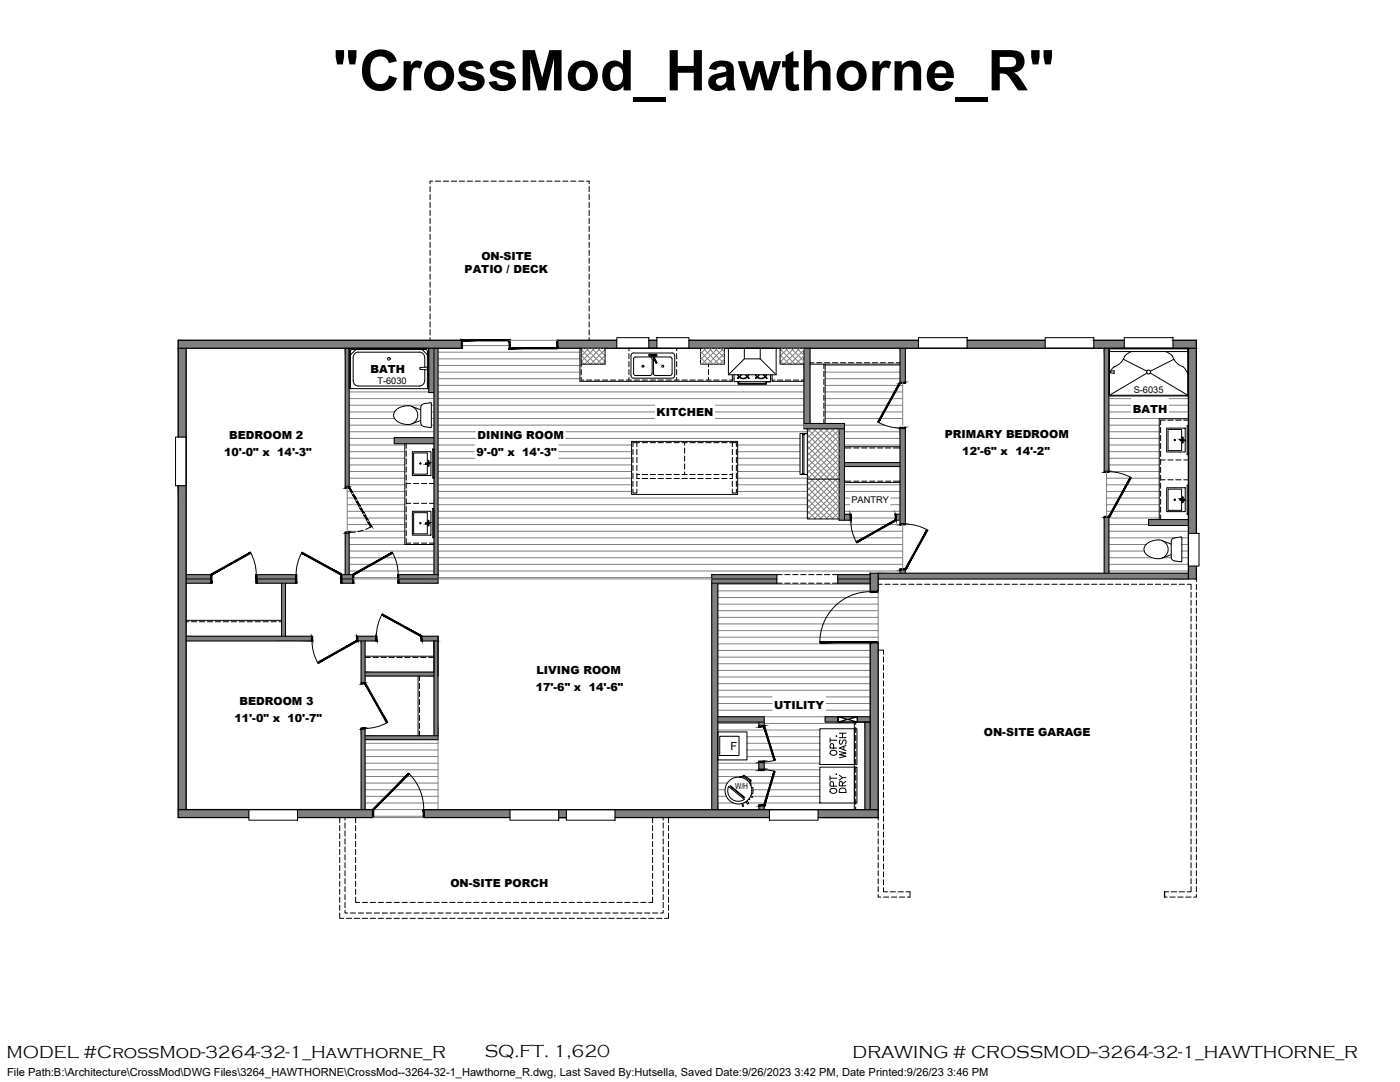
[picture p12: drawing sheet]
<svg xmlns="http://www.w3.org/2000/svg" width="279mm" height="216mm" viewBox="0 0 279 216" stroke-linecap="round" stroke-linejoin="round" font-family="sans-serif">
<!-- layer: SALESLIT -->
<g fill="#808080" stroke="#808080" stroke-width=".2">
<path d="M175.3 114.4l61.9 1.1v-1.1zM175.3 114.4l61.9 1.1h-61.9z"/>
<path d="M179.6 113.6l1.1 .8v-.8zM179.6 113.6l1.1 .8h-1.1z"/>
<path d="M220.4 103.1l.9 11.3v-11.3zM220.4 103.1l.9 11.3h-.9z"/>
<path d="M173.7 114.4l1.6 3.7v-3.7zM173.7 114.4l1.6 3.7h-1.6z"/>
<path d="M229.2 103.7l8 1.2v-1.2zM229.2 103.7l8 1.2h-8z"/>
<path d="M178.8 102.6l.8 1.2v-1.2zM178.8 102.6l.8 1.2h-.8z"/>
<path d="M167.5 85.6l1 18.2v-18.2zM167.5 85.6l1 18.2h-1z"/>
<path d="M168.5 102.6l1.3 1.2v-1.2zM168.5 102.6l1.3 1.2h-1.3z"/>
<path d="M35.6 161.5l14.1 1.6v-1.6zM35.6 161.5l14.1 1.6h-14.1z"/>
<path d="M35.6 96.9l1.5 64.6v-64.6zM35.6 96.9l1.5 64.6h-1.5z"/>
<path d="M35.6 69.5l1.5 17.7v-17.7zM35.6 69.5l1.5 17.7h-1.5z"/>
<path d="M35.6 67.9l56.6 1.6v-1.6zM35.6 67.9l56.6 1.6h-56.6z"/>
<path d="M37.1 127l25.2 .9v-.9zM37.1 127l25.2 .9h-25.2z"/>
<path d="M37.1 114.7l5.1 .8v-.8zM37.1 114.7l5.1 .8h-5.1zM37.1 115.5l5.1 .9v-.9zM37.1 115.5l5.1 .9h-5.1z"/>
<path d="M111.2 67.9l11.9 1.6v-1.6zM111.2 67.9l11.9 1.6h-11.9z"/>
<path d="M129.5 67.9l1.6 1.6v-1.6zM129.5 67.9l1.6 1.6h-1.6z"/>
<path d="M137.5 67.9l45.8 1.6v-1.6zM137.5 67.9l45.8 1.6h-45.8z"/>
<path d="M193 67.9l15.6 1.6v-1.6zM193 67.9l15.6 1.6h-15.6z"/>
<path d="M218.3 67.9l6.1 1.6v-1.6zM218.3 67.9l6.1 1.6h-6.1z"/>
<path d="M234.1 67.9l4.7 1.6v-1.6zM234.1 67.9l4.7 1.6h-4.7z"/>
<path d="M86.6 69.5l.8 45.2v-45.2zM86.6 69.5l.8 45.2h-.8z"/>
<path d="M85.6 69.5l1 8.1v-8.1zM85.6 69.5l1 8.1h-1z"/>
<path d="M85.6 77.6l1 .7v-.7zM85.6 77.6l1 .7h-1z"/>
<path d="M68.9 69.5l.8 27.8v-27.8zM68.9 69.5l.8 27.8h-.8z"/>
<path d="M160.4 69.5l1.2 3.2v-3.2zM160.4 69.5l1.2 3.2h-1.2z"/>
<path d="M160.4 72.7l1.2 11.8v-11.8zM160.4 72.7l1.2 11.8h-1.2z"/>
<path d="M179.6 69.5l1.1 6.9v-6.9zM179.6 69.5l1.1 6.9h-1.1z"/>
<path d="M237.2 69.5l1.6 9.5v-9.5zM237.2 69.5l1.6 9.5h-1.6z"/>
<path d="M237.2 79l1.6 27.4v-27.4zM237.2 79l1.6 27.4h-1.6z"/>
<path d="M220.4 69.5l.9 24.6v-24.6zM220.4 69.5l.9 24.6h-.9z"/>
<path d="M237.2 113l1.6 2.5v-2.5zM237.2 113l1.6 2.5h-1.6z"/>
<path d="M179.6 85.4l1.1 19.2v-19.2zM179.6 85.4l1.1 19.2h-1.1z"/>
<path d="M168.5 92.3l11.1 .8v-.8zM168.5 92.3l11.1 .8h-11.1z"/>
<path d="M59.4 161.5l15 1.6v-1.6zM59.4 161.5l15 1.6h-15z"/>
<path d="M173.7 128.1l1.6 33.4v-33.4zM173.7 128.1l1.6 33.4h-1.6z"/>
<path d="M72.1 145.4l.8 16.1v-16.1zM72.1 145.4l.8 16.1h-.8z"/>
<path d="M163.3 161.6l12 1.5v-1.5zM163.3 161.6l12 1.5h-12z"/>
<path d="M167.2 114.7l6.5 .8v-.8zM167.2 114.7l6.5 .8h-6.5zM167.2 115.5l6.5 .9v-.9zM167.2 115.5l6.5 .9h-6.5z"/>
<path d="M171.1 143l2.6 1.1v-1.1zM171.1 143l2.6 1.1h-2.6z"/>
<path d="M172.6 144.1l1.1 17.5v-17.5zM172.6 144.1l1.1 17.5h-1.1z"/>
<path d="M111.5 161.6l1.5 1.5v-1.5zM111.5 161.6l1.5 1.5h-1.5z"/>
<path d="M122.7 161.6l30.9 1.5v-1.5zM122.7 161.6l30.9 1.5h-30.9z"/>
<path d="M84.6 161.6l17.2 1.5v-1.5zM84.6 161.6l17.2 1.5h-17.2z"/>
<path d="M78.7 87.3l7.9 1.2v-1.2zM78.7 87.3l7.9 1.2h-7.9z"/>
<path d="M79.5 114.7l7.9 .8v-.8zM79.5 114.7l7.9 .8h-7.9z"/>
<path d="M79.5 115.5l7.9 .9v-.9zM79.5 115.5l7.9 .9h-7.9z"/>
<path d="M51.2 114.7l7.9 .8v-.8zM51.2 114.7l7.9 .8h-7.9zM51.2 115.5l7.9 .9v-.9zM51.2 115.5l7.9 .9h-7.9z"/>
<path d="M68.1 114.7l2.4 .8v-.8zM68.1 114.7l2.4 .8h-2.4zM68.1 115.5l2.4 .9v-.9zM68.1 115.5l2.4 .9h-2.4z"/>
<path d="M56.2 116.4l.8 10.6v-10.6zM56.2 116.4l.8 10.6h-.8z"/>
<path d="M68.9 106.3l.8 8.4v-8.4zM68.9 106.3l.8 8.4h-.8z"/>
<path d="M143.3 143l9.2 1.1v-1.1zM143.3 143l9.2 1.1h-9.2z"/>
<path d="M142 116.4l1.3 45.2v-45.2zM142 116.4l1.3 45.2h-1.3z"/>
<path d="M142 114.7l13 .8v-.8zM142 114.7l13 .8h-13zM142 115.5l13 .9v-.9zM142 115.5l13 .9h-13z"/>
<path d="M160.4 84.5l8.1 1.1v-1.1zM160.4 84.5l8.1 1.1h-8.1z"/>
<path d="M84.1 127l3.3 .9v-.9zM84.1 127l3.3 .9h-3.3z"/>
<path d="M71.3 127l3.8 .9v-.9zM71.3 127l3.8 .9h-3.8z"/>
<path d="M86.6 127.9l.8 18.9v-18.9zM86.6 127.9l.8 18.9h-.8z"/>
<path d="M72.1 127.9l.8 8.5v-8.5zM72.1 127.9l.8 8.5h-.8z"/>
<path d="M72.9 134.1l13.7 .8v-.8zM72.9 134.1l13.7 .8h-13.7z"/>
<path d="M151.4 160.7l1.1 .9v-.9zM151.4 160.7l1.1 .9h-1.1z"/>
<path d="M151.4 144.1l1.1 .8v-.8zM151.4 144.1l1.1 .8h-1.1z"/>
<path d="M151.4 152l1.1 1.6v-1.6zM151.4 152l1.1 1.6h-1.1z"/>
<path d="M164.7 143l2.6 1.1v-1.1zM164.7 143l2.6 1.1h-2.6z"/>
<path d="M72.9 146.8l14.5 .8v-.8zM72.9 146.8l14.5 .8h-14.5z"/>
</g>
<g fill="none" stroke="#808080" stroke-width=".2">
<path d="M69.7 79.5h16.9M69.7 78.2h15.9M87.4 79.5h73M87.4 70.3h28.3M87.4 71.6h28.3M87.4 72.9h28.3M87.4 74.3h28.3M87.4 75.6h28.3M87.4 76.9h73M87.4 78.2h73M92.2 69h9.5M101.7 67.9h9.5"/>
<path d="M116 72.1l.6 .6M116 70.9l1.8 1.8M116 69.7l2.9 3M116.4 69.5l-.4 .4M116.9 69.5l3.2 3.2M117.5 69.5l-1.5 1.5M118.1 69.5l2.7 2.6M118.7 69.5l-2.7 2.7M119.3 69.5l1.5 1.4-1.8 1.8M119.9 69.5l-3.2 3.2M120.4 69.5l.4 .3M120.8 69.8l-2.9 2.9"/>
<path d="M120.8 72.1l-.6 .6M139.8 71.3l1.4 1.4M139.8 72.5l.2 .2M139.8 70.1l2.5 2.6M140.3 69.5l3.2 3.2M140.9 69.5l-1.1 1.1M141.5 69.5l3.1 3.1M142.1 69.5l-2.3 2.3M142.7 69.5l1.9 1.9M143.3 69.5l-3.2 3.2M143.8 69.5l.8 .7M144.4 69.5l-3.1 3.2"/>
<path d="M144.6 70.5l-2.2 2.2M144.6 71.7l-1 1M146.2 75.6h.3M153.8 75.6h.3M155.7 72l.7 .7M155.7 70.8l1.8 1.9M155.7 69.7l3 3M156.1 69.5l-.4 .4M156.7 69.5l3.2 3.2M157.3 69.5l-1.6 1.6M157.9 69.5l2.5 2.6M158.5 69.5l-2.8 2.8"/>
<path d="M159 69.5l1.4 1.4M159.6 69.5l-3.1 3.2M160.2 69.5l.2 .2M160.4 69.8l-2.8 2.9M160.4 71l-1.6 1.7M160.4 72.2l-.4 .5M164.7 79.5h15.4M164.7 72.9h14.9M164.7 74.3h14.9M164.7 75.6h14.9M164.7 76.9h15.4M164.7 78.2h15.4"/>
<path d="M180.1 75.8v9M221.3 79.5h4.4M233.4 79.5h3.8M69.3 98.1h11.5M69.3 99.4h11.5M69.3 97.3v9M69.7 80.9h14.4M69.7 82.2h9M69.7 83.5h9M69.7 84.8h14.4M69.7 86.1h16.9M69.7 87.5h9"/>
<path d="M69.7 88.8h11.1M69.7 90.1h11.1M69.7 91.4h11.1M69.7 92.8h11.1M69.7 94.1h11.1M69.7 95.4h11.1M69.7 96.7h11.1M86.1 80.9h.5M86.1 82.2h.5M86.1 83.5h.5M86.1 84.8h.5M87.4 80.9h43.2"/>
<path d="M87.4 82.2h43.2M87.4 83.5h43.2M87.4 84.8h73M87.4 86.1h7.5M87.4 87.5h7.5M87.4 88.8h7.3M87.4 90.1h7.3M87.4 91.4h7.3M87.4 92.8h38.6M87.4 94.1h38.6M87.4 95.4h38.6M87.4 96.7h38.6"/>
<path d="M87.4 98.1h38.6M87.4 99.4h73.7M111.5 88.8h14.5M111.5 90.1h14.5M111.5 91.4h14.5M112.9 86.1h48.2M112.9 87.5h46.8M142.8 80.9h17.6M142.8 82.2h17.6M142.8 83.5h17.6M147.2 88.8h12.5M147.2 90.1h12.5"/>
<path d="M147.2 91.4h12.5M147.2 92.8h12.5M147.2 94.1h12.5M147.2 95.4h13.9M147.2 96.7h13.9M147.2 98.1h13.9M161.1 94.8l6.4 6.4M161.1 93.7l6.4 6.3M161.1 92.5l6.4 6.4M161.1 91.3l6.4 6.4M161.1 90.2l6.4 6.3M161.1 89l6.4 6.4"/>
<path d="M161.1 87.8l6.4 6.4M161.1 86.7l6.4 6.3M161.1 99.5l4 4M161.1 98.4l5.2 5.1M161.1 97.2l6.4 6.3M161.1 96l6.4 6.4M161.2 85.6l6.3 6.2M161.8 85.6l-.7 .7M162.3 85.6l5.2 5.1M163 85.6l-1.9 1.8M163.5 85.6l4 3.9M164.1 85.6l-3 3"/>
<path d="M164.7 80.9h15.4M164.7 82.2h15.4M164.7 83.5h15.4M164.7 85.6l2.8 2.7M165.3 85.6l-4.2 4.1M165.8 85.6l1.7 1.6M166.5 85.6l-5.4 5.3M167 85.6l.5 .4M167.5 85.7l-6.4 6.4M167.5 86.9l-6.4 6.4M167.5 88.1l-6.4 6.3M167.5 89.2l-6.4 6.4"/>
<path d="M167.5 90.4l-6.4 6.4M167.5 91.6l-6.4 6.3M167.5 92.8l-6.4 6.3M167.5 93.9l-6.4 6.4M167.5 95.1l-6.4 6.4M167.5 96.3l-6.4 6.3M167.5 97.4l-6.1 6.1M167.5 98.6l-5 4.9M167.5 99.8l-3.8 3.7M168.5 84.8h8M168.5 86.1h11.1M168.5 87.5h11.1"/>
<path d="M168.5 88.8h11.1M168.5 96.7h11.1M168.5 98.1h11.1M168.5 99.4h1.1M177.7 99.4h1.9M220.8 95.4h10.6M220.8 96.7h10.6M220.8 98.1h10.6M220.8 99.4h10.6M220.8 94.1v9M221.3 80.9h4.4M221.3 82.2h4.4"/>
<path d="M221.3 83.5h15.9M221.3 84.8h10.1M221.3 86.1h10.1M221.3 87.5h10.1M221.3 88.8h10.1M221.3 90.1h10.1M221.3 91.4h10.1M221.3 92.8h10.1M221.3 94.1h10.1M233.4 80.9h3.8M233.4 82.2h3.8M69.3 100.7h11.5"/>
<path d="M69.3 102h11.5M69.3 103.4h11.5M69.3 104.7h11.5M69.3 106h11.5M69.7 107.3h11.1M69.7 108.6h11.1M69.7 110h16.9M69.7 111.3h16.9M69.7 112.6h16.9M69.7 113.9h16.9M70.5 115.3h9M70.5 115.5h9"/>
<path d="M87.4 100.7h73.7M87.4 102h73.7M87.4 103.4h73.7M87.4 104.7h92.7M87.4 106h92.7M87.4 107.3h92.7M87.4 108.6h92.7M87.4 110h92.7M87.4 111.3h92.7M87.4 112.6h92.7M87.4 113.9h92.2M87.4 115.3h54.6"/>
<path d="M87.4 115.5h54.6M143.3 116.6h30.4M143.3 117.9h30.4M143.3 119.2h32M161.1 103l.5 .5M161.1 101.9l1.7 1.6M161.1 100.7l2.9 2.8M167.5 100.9l-2.6 2.6M167.5 102.1l-1.5 1.4M167.5 103.3l-.3 .2M168.5 100.7h1.1M168.5 102h11.1"/>
<path d="M169.8 103.4h9M175.3 118.1v10M177.7 100.7h1.9M180.1 104.6v9M220.8 100.7h10.6M220.8 102h10.6M221.3 103.4h10.1M221.3 104.7h7.9M221.3 106h15.9M221.3 107.3h13.3M221.3 108.6h7.5M221.3 110h7.1"/>
<path d="M221.3 111.3h8.6M221.3 112.6h15.9M221.3 113.9h15.9M232.2 111.3h1.5M235.9 107.3h1.3M235.9 108.6h1.3M235.9 110h1.3M235.9 111.3h1.3M143.3 120.5h32M143.3 121.9h32M143.3 123.2h32M143.3 124.5h32"/>
<path d="M143.3 125.8h32M143.3 127.1h32M143.3 128.5h30.4M143.3 129.8h30.4M143.3 131.1h30.4M143.3 132.4h30.4M143.3 133.8h30.4M143.3 135.1h30.4M143.3 136.4h30.4M143.3 137.7h30.4M143.3 139.1h10.8M164.9 139.1h8.8"/>
<path d="M72.9 154.9h14.5M72.9 156.3h14.5M72.9 157.6h14.5M72.9 158.9h14.5M72.9 148.3h14.5M72.9 149.6h14.5M72.9 151h14.5M72.9 152.3h14.5M72.9 153.6h14.5M87.4 147.6v13.9M143.3 154.9h4.7M143.3 156.3h1.9"/>
<path d="M143.3 157.6h1.4M143.3 158.9h1.7M143.3 152.3h8.1M143.3 153.6h8.1M143.3 140.4h10.8M143.3 141.7h10.8M143.3 144.4h8.1M143.3 145.7h20.3M148.8 154.9h14.8M149.1 148.3h14.5M149.1 149.6h14.5M149.1 151h14.5"/>
<path d="M149.1 147h14.5M149.8 156.3h13.8M150.2 158.9h13.4M150.3 157.6h13.3M152.5 152.3h11.1M152.5 153.6h11.1M152.5 143h12.2M152.5 144.4h18M164.9 140.4h8.8M164.9 141.7h8.8M72.9 160.2h14.5M74.4 161.5h10.2"/>
<path d="M74.4 162.9h10.2M74.4 163.1h10.2M143.3 160.2h3.1M143.3 161.5h8.1M148.4 160.2h.7M149.4 160.2h14.2M152.5 161.5h1.5M163.7 161.5h6.8"/>
</g>
<!-- layer: IP -->
<g fill="none" stroke="#000" stroke-width=".2">
<path d="M68.9 69.5v27.8M69.7 69.5v27.8M85.6 69.5v8.8h1M86.6 69.5v45.2M87.4 69.5v46.9h-7.9M160.4 69.5v16.1h8.1M161.6 69.5v15M179.6 69.5v6.9M180.7 69.5v6.9M220.4 69.5v24.6M221.3 69.5v24.6M86.6 87.3h-7.9v1.2h7.9"/>
<path d="M160.4 84.5h8.1v19.3M167.5 85.6v18.2h2.3M168.5 92.3h11.1M168.5 93.1h11.1M179.6 85.4v19.2M180.7 85.4v19.2M37.1 115.5h5.1M37.1 116.4h5.1M37.1 114.7h5.1M51.2 115.5h7.9M51.2 116.4h7.9M51.2 114.7h7.9"/>
<path d="M56.2 116.4v10.6M57 116.4v10.6M68.1 115.5h2.4M68.1 116.4h2.4M68.1 114.7h2.4M68.9 106.3v8.4M69.7 106.3v8.4M79.5 115.5h7.9M79.5 114.7h7.9M142 115.5h13M142 116.4h13v-1.7h-13v46.8M143.3 116.4v45.1"/>
<path d="M167.2 115.5h6.5M168.5 102.6h1.3M173.7 114.4h63.5M173.7 114.7h-6.5v1.7h6.5M175.3 115.5h63.5M178.8 103.8h.8M178.8 102.6h.8M179.6 113.6v.8M180.7 113.6v.8M220.4 103.1v11.3M221.3 103.1v11.3M237.2 103.7h-8v1.2h8"/>
<path d="M37.1 127h25.2M37.1 127.9h25.2M71.3 127h3.8M71.3 127.9h3.8M72.1 127.9v8.5M72.9 134.9h13.7M72.9 134.1h13.7M72.9 127.9v8.5M84.1 127h3.3v20.6h-14.5M84.1 127.9h3.3M86.6 127.9v18.9M72.1 145.4v16.1"/>
<path d="M72.9 145.4v16.1M72.9 146.8h14.5M143.3 143h9.2v1.9M143.3 144.1h9.2M151.4 144.1v.8M151.4 152v1.6M152.5 152v1.6M172.6 144.1v17.5M173.7 143h-9v1.1h9M151.4 160.7v.8M152.5 160.7v.8"/>
</g>
<!-- layer: FPEW -->
<g fill="none" stroke="#000" stroke-width=".25">
<path d="M35.6 69.5h56.6M37.1 69.5v92M92.2 67.9h-56.6v19.3M111.2 67.9h11.9M111.2 69.5h127.6M129.5 67.9h1.6M137.5 67.9h45.8M193 67.9h15.6M218.3 67.9h6.1M234.1 67.9h4.7v38.5M237.2 69.5v46M35.6 96.9v66.2h14.1"/>
<path d="M173.7 114.4v3.7M175.3 114.4v3.7M238.8 113v2.5M173.7 128.1v33.4M175.3 128.1v35h-12M171.1 143l-3.8 1.1v-1.1l3.8 1.1h-3.8v-1.1h3.8v1.1M35.6 161.5h38.8M59.4 163.1h15M84.6 163.1h17.2M84.6 161.6h90.7M111.5 163.1h1.5M122.7 163.1h30.9"/>
</g>
<!-- layer: DR -->
<g fill="#000" stroke="#000" stroke-width=".2">
<path d="M101.6 69.6h9.6v-.3zM101.8 69.3h9.4l-9.6 .3zM101.6 68v1.6l.2-.3zM101.8 67.8v1.5l-.2-1.3zM92.3 68h9.3l.2-.2zM92.1 67.8h9.7l-9.5 .2zM92.1 67.8l.2 1.7v-1.5zM92.1 67.8l.2 1.7h-.2z"/>
<path d="M111.1 67.9l.3 1.6v-1.6zM111.1 67.9l.3 1.6h-.3z"/>
<path d="M179.6 76.5h1.1v-.2zM179.6 76.3h1.1l-1.1 .2z"/>
<path d="M68.9 97.4h.8v-.3zM68.9 97.1h.8l-.8 .3z"/>
<path d="M69.6 97.3l.5 1 .2-.2zM69.6 97.3l.2-.1 .5 .9z"/>
<path d="M70.4 98.7l.5 .9 .2-.1zM70.4 98.7l.2-.1 .5 .9z"/>
<path d="M179.5 76.3l-4.4 7.9 .3 .1zM179.5 76.3l.2 .2-4.3 7.8z"/>
<path d="M179.6 85.5h1.1v-.2zM179.6 85.3h1.1l-1.1 .2z"/>
<path d="M220.4 94v.3l.9-.3zM220.4 94.3l.9-.3v.3z"/>
<path d="M225.6 95.2l-4.2 8 4.4-7.8zM225.6 95.2l-4.2 8-.2-.1z"/>
<path d="M42 114.7v1.7h.3zM42 114.7h.3v1.7z"/>
<path d="M42.2 114.8l7.9-4.4-.1-.2zM42.1 114.5l7.9-4.3-7.8 4.6z"/>
<path d="M51 114.7v1.7h.3zM51 114.7h.3v1.7z"/>
<path d="M59 114.7l.2 1.7v-1.7zM59 114.7l.2 1.7h-.2z"/>
<path d="M60.3 110.2l-.1 .2 8 4.1zM60.2 110.4l8 4.1-.2 .3z"/>
<path d="M68 114.7l.2 1.7v-1.7zM68 114.7l.2 1.7h-.2z"/>
<path d="M68.9 106.4h.8v-.3zM68.9 106.1h.8l-.8 .3z"/>
<path d="M70.4 114.7l.2 1.7v-1.7zM70.4 114.7l.2 1.7h-.2z"/>
<path d="M71.1 100.1l.5 .9 .3-.1zM71.1 100.1l.3-.1 .5 .9z"/>
<path d="M71.9 101.5l.5 .9 .2-.1zM71.9 101.5l.2-.1 .5 .9z"/>
<path d="M72.7 102.9l.5 .9 .2-.1zM72.7 102.9l.2-.2 .5 1z"/>
<path d="M73.4 104.3l.6 .9 .2-.1zM73.4 104.3l.3-.2 .5 1z"/>
<path d="M70.5 114.8l7.9-4.4-.1-.2zM70.4 114.5l7.9-4.3-7.8 4.6z"/>
<path d="M79.4 114.7l.2 1.7v-1.7zM79.4 114.7l.2 1.7h-.2z"/>
<path d="M169.7 102.6l.2 1.2v-1.2zM169.7 102.6l.2 1.2h-.2z"/>
<path d="M170.9 108.1l.1 .2 7.7-4.6zM171 108.3l7.7-4.6 .1 .2z"/>
<path d="M173.7 118.2h1.6v-.2zM173.7 118h1.6l-1.6 .2z"/>
<path d="M178.6 102.6l.3 1.2v-1.2zM178.6 102.6l.3 1.2h-.3z"/>
<path d="M179.6 104.7h1.1v-.2zM179.6 104.5h1.1l-1.1 .2z"/>
<path d="M179.6 113.7h1.1v-.2zM179.6 113.5h1.1l-1.1 .2z"/>
<path d="M185 105.7l-4.2 8 4.4-7.9zM185 105.7l-4.2 8-.2-.2z"/>
<path d="M220.4 103v.3l.9-.3zM220.4 103.3l.9-.3v.3z"/>
<path d="M62.1 127v.9h.3zM62.1 127h.3v.9z"/>
<path d="M63.4 132.1l.1 .3 7.7-4.6zM63.5 132.4l7.7-4.6 .2 .2z"/>
<path d="M71.1 127v.9h.3zM71.1 127h.3v.9z"/>
<path d="M72.1 136.5h.8v-.3zM72.1 136.2h.8l-.8 .3z"/>
<path d="M75 127l.2 .9v-.9zM75 127l.2 .9h-.2z"/>
<path d="M76.3 122.5l-.1 .2 8 4.2zM76.2 122.7l8 4.2-.1 .2z"/>
<path d="M84 127l.2 .9v-.9zM84 127l.2 .9h-.2z"/>
<path d="M163.6 128.3h10.1v-.3zM163.6 128h10.1l-10.1 .3z"/>
<path d="M173.7 128.3h1.6v-.3zM173.7 128h1.6l-1.6 .3z"/>
<path d="M72.1 145.5h.8v-.3zM72.1 145.2h.8l-.8 .3z"/>
<path d="M72.7 136.4l4.4 7.9 .3-.2zM72.7 136.4l.3-.1 4.4 7.8z"/>
<path d="M81.5 154.3l-7 7.3 7.2-7.1zM81.5 154.3l-7 7.3-.1-.1z"/>
<path d="M151.4 153.5v.3l1.1-.3zM151.4 153.8l1.1-.3v.3z"/>
<path d="M151.4 153.5v.3l1.1-.3zM151.4 153.8l1.1-.3v.3z"/>
<path d="M151.4 151.9v.3l1.1-.3zM151.4 152.2l1.1-.3v.3z"/>
<path d="M151.4 151.9v.3l1.1-.3zM151.4 152.2l1.1-.3v.3z"/>
<path d="M152.4 145.1l2.1 6.7 .2-.1zM152.6 144.8l2.1 6.9-2.3-6.6zM151.4 145.1h1l.2-.3zM151.4 144.8h1.2l-1.2 .3z"/>
<path d="M154.5 153.9l-1.9 6.9 2.1-6.8zM154.5 153.9l-1.9 6.9-.2-.2zM151.4 160.8h1.2l-.2-.2zM151.4 160.6h1l-1 .2z"/>
<path d="M74.3 161.5v1.6h.3zM74.3 161.5h.3v1.6z"/>
<path d="M84.4 161.5v1.6h.3zM84.4 161.5h.3v1.6z"/>
</g>
<g fill="none" stroke="#000" stroke-width=".2">
<path d="M123.1 67.4h6.4v2.1h-6.4zM131.1 67.4h6.4v2.1h-6.4zM183.3 67.4h9.7v2.1h-9.7zM208.6 67.4h9.7v2.1h-9.7zM224.4 67.4h9.7v2.1h-9.7zM35 87.2h2.1v9.7h-2.1zM69.8 97.2l-.2 .1M175.2 84.2l1.8 .8 2.6 .4M221.3 94.1l2.6 .4 1.8 .8M50 110.3l.9 2.4 .2 1.9M60.2 110.3l-.9 2.4-.2 1.9M70.9 106.2l-1.2 .1"/>
<path d="M72.5 105.8l-1.1 .3M74.1 105.1l-1.1 .5M78.3 110.3l.9 2.4 .3 1.9M169.8 103.8l.2 1.9 .9 2.5M173.7 118.1a10.1 10.1 0 0 0-10.1 10.1M180.7 104.6l2.5 .4 1.8 .7M237.2 106.4h2.1v6.6h-2.1zM62.3 127.9l.2 1.9 .9 2.5M76.3 122.6l-1 2.4-.2 1.9M77.2 144.2l-1.8 .8-2.6 .4M81.6 154.4a10 10 0 0 1 3 7.1M152.5 153.6l2.1 .3"/>
<path d="M154.6 151.7l-2.1 .3M49.7 161.5h9.7v2.2h-9.7zM101.8 161.5h9.7v2.2h-9.7zM113 161.5h9.7v2.2h-9.7zM153.6 161.5h9.7v2.2h-9.7z"/>
</g>
<!-- layer: CAB -->
<g fill="none" stroke="#000" stroke-width=".2">
<path d="M85.8 37.2v1.1M85.8 38.8v1.1M86.4 36.2h-.6v.5M86.9 36.2h1M88.5 36.2h1M90.1 36.2h1M91.7 36.2h1M93.2 36.2h1.1M94.8 36.2h1.1M96.4 36.2h1.1M98 36.2h1.1M99.6 36.2h1"/>
<path d="M101.2 36.2h1M102.8 36.2h1M104.4 36.2h1M105.9 36.2h1.1M107.5 36.2h1.1M109.1 36.2h1.1M110.7 36.2h1.1M112.3 36.2h1M113.9 36.2h1M115.5 36.2h1M117.1 36.2h.5v.5M117.6 37.2v1.1"/>
<path d="M117.6 38.8v1.1M85.8 40.4v1M85.8 42v1M85.8 43.6v1M85.8 45.1v1.1M85.8 46.7v1.1M85.8 48.3v1.1M85.8 49.9v1.1M85.8 51.5v1.1M85.8 53.1v1M85.8 54.7v1M85.8 56.3v1"/>
<path d="M85.8 57.8v1.1M85.8 59.4v1.1M117.6 40.4v1M117.6 42v1M117.6 43.6v1M117.6 45.1v1.1M117.6 46.7v1.1M117.6 48.3v1.1M117.6 49.9v1.1M117.6 51.5v1.1M117.6 53.1v1M117.6 54.7v1"/>
<path d="M117.6 56.3v1M117.6 57.8v1.1M117.6 59.4v1.1M85.8 61v1.1M85.8 62.6v1.1M85.8 64.2v1.1M85.8 65.8v1M85.8 67.4v.5M115.7 69.5v6.6h30.5v-1.3M116 75.3v.5h.5M116 69.5v3.7M116 73.7v1.1"/>
<path d="M117.1 75.8h1M117.6 61v1.1M117.6 62.6v1.1M117.6 64.2v1.1M117.6 65.8v1M117.6 67.4v.5M118.6 75.8h1.1M120.2 75.8h1.1M120.8 69.5v3.2h-4.8M121.8 75.8h1.1M123.4 75.8h1.1M125 75.8h1"/>
<path d="M125.5 69.5v.5M125.5 70.5v1.1M125.5 72.1v1.1M125.5 73.7v1.1M125.5 75.3v.5M126.6 75.8h1M128.2 75.8h1M129.8 75.8h1M131.3 75.8h1.1M132.9 75.8h1.1M134.5 75.8h1.1M135 69.5v.5"/>
<path d="M135 70.5v1.1M135 72.1v1.1M135 73.7v1.1M135 75.3v.5M136.1 75.8h1.1M137.7 75.8h1M139.3 75.8h1M139.8 69.5v3.2h4.8v-3.2M140.9 75.8h1M141.4 72.7v.5M141.4 73.7v1.1M141.4 75.3v.5"/>
<path d="M142.5 75.8h1M144 75.8h1.1M145.4 69.5h9.5v5.3h-9.5zM145.6 75.8h.6M148.5 69.5h3.2v2.1h-3.2zM148.5 71.6l-3.1 3.2M151.7 71.6l3.2 3.2M154.1 74.8v1.3h6.3M154.1 75.8h.5M155.2 75.8h1M155.7 69.5v3.2h4.7M156.7 75.8h1.1"/>
<path d="M158.3 75.8h1.1M159.9 75.8h.5M161.6 72.7h18M161.6 72.4h.8M163 72.4h1M164.4 72.7v.9M164.4 74.1v1M164.4 75.7v1M164.4 77.3v1M164.4 78.8v1.1M164.5 72.4h1.1M164.7 72.7v11.8"/>
<path d="M166.1 72.4h1.1M167.7 72.4h1.1M169.3 72.4h1.1M170.9 72.4h1.1M172.5 72.4h1M174.1 72.4h1M175.7 72.4h1M177.2 72.4h1.1M178.8 72.4h.8M80.8 88.5v20.1h5.8M81.1 88.5v1M81.1 90v1"/>
<path d="M81.1 91.6v1M81.1 93.2v1M81.1 94.7v1.1M81.1 96.3v1.1M81.1 97.9v1.1M81.1 99.5v1.1M81.1 96.5h.9M82.5 96.5h1.1M84.1 96.5h1.1M85.7 96.5h.9M126 88.1h21.2v10.6h-21.2zM126.3 97.6v.8h.8v-.8"/>
<path d="M126.3 89.1v-.8h.8v.8M126.3 89.7v1M126.3 91.2v1.1M126.3 92.8v1.1M126.3 94.4v1.1M126.3 96v1.1M127.1 89.7v1M127.1 91.2v1.1M127.1 92.8v1.1M127.1 94.4v1.1h.5M127.1 96v1.1M127.1 94.7h.5"/>
<path d="M127.1 88.3h.5M128.2 94.7h1M128.2 95.5h1M128.2 88.3h1M129.8 94.7h1M129.8 95.5h1M129.8 88.3h1M131.3 94.7h1.1M131.3 95.5h1.1M131.3 88.3h1.1M132.9 94.7h1.1M132.9 95.5h1.1"/>
<path d="M132.9 88.3h1.1M134.5 94.7h1.1M134.5 95.5h1.1M134.5 88.3h1.1M136.1 94.7h1.1M136.1 95.5h1.1M136.1 88.3h1.1M136.6 88.3v.6M136.6 89.4v1M136.6 91v1M136.6 92.6v1M136.6 94.1v.6"/>
<path d="M137.7 94.7h1M137.7 95.5h1M137.7 88.3h1M139.3 94.7h1M139.3 95.5h1M139.3 88.3h1M140.9 94.7h1M140.9 95.5h1M140.9 88.3h1M142.5 94.7h1M142.5 95.5h1M142.5 88.3h1"/>
<path d="M144 94.7h1.1M144 95.5h1.1M144 88.3h1.1M145.6 94.7h.6M145.6 88.3h.6M146.2 97.6v.8h.8v-.8M146.2 89.1v-.8h.8v.8M146.2 89.7v1M146.2 91.2v1.1M146.2 92.8v1.1M146.2 94.4v1.1h-.6M146.2 96v1.1"/>
<path d="M147 89.7v1M147 91.2v1.1M147 92.8v1.1M147 94.4v1.1M147 96v1.1M161.1 85.6v17.9h6.4M161.1 95.6h6.4M164.4 80.4v1.1M164.4 82v1.1M164.4 83.6v.9M168.5 89.1h11.1M168.5 89.4h1.3"/>
<path d="M168.5 96.3h11.1M168.5 96h1.3M170.4 89.4h1M170.4 96h1M172 89.4h1M172 96h1M173.5 89.4h1.1M173.5 96h1.1M175.1 89.4h1.1M175.1 96h1.1M176.7 89.4h1.1M176.7 96h1.1"/>
<path d="M178.3 89.4h1.3M178.3 96h1.3M231.6 85.3v1M231.6 86.9v1M231.6 88.5v1M231.6 90v1.1M231.6 91.6v1.1M231.6 93.2v1.1M231.6 94.8v1.1M231.6 96.4v1.1M231.6 98v1M231.6 99.6v1"/>
<path d="M231.6 91.8h.9M231.6 95.7h.9M232.5 83.8h-.9v1M233.1 91.8h1M233.1 95.7h1M233.1 83.8h1M234.7 91.8h1M234.7 95.7h1M234.7 83.8h1M236.2 91.8h1M236.2 95.7h1M236.2 83.8h1"/>
<path d="M237.2 83.6h-5.8v20.1M81.1 101.1v1.1M81.1 102.7v1M81.1 104.3v1M81.1 105.9v1M81.1 107.4v1h.9M81.1 100.4h.9M82.5 100.4h1.1M82.5 108.4h1.1M84.1 100.4h1.1M84.1 108.4h1.1M85.7 100.4h.9"/>
<path d="M85.7 108.4h.9M155 116.4h1.1M155 114.7h1.1M156.6 116.4h1.1M156.6 114.7h1.1M158.2 116.4h1.1M158.2 114.7h1.1M159.8 116.4h1M159.8 114.7h1M161.4 116.4h1M161.4 114.7h1M163 116.4h1"/>
<path d="M163 114.7h1M164.5 116.4h1.1M164.5 114.7h1.1M166.1 116.4h1.1M166.1 114.7h1.1M175.3 116.6h.8M176.6 116.6h1.1M178.2 116.6h1M179.8 116.6h1M181.4 116.6h1M182.9 116.6h1.1M184.5 116.6h1.1"/>
<path d="M186.1 116.6h1.1M187.7 116.6h1.1M189.3 116.6h1.1M190.9 116.6h1M192.5 116.6h1M194.1 116.6h1M195.6 116.6h1.1M197.2 116.6h1.1M198.8 116.6h1.1M200.4 116.6h1.1M202 116.6h1.1M203.6 116.6h1"/>
<path d="M205.2 116.6h1M206.8 116.6h1M208.3 116.6h1.1M209.9 116.6h1.1M211.5 116.6h1.1M213.1 116.6h1.1M214.7 116.6h1.1M216.3 116.6h1M217.9 116.6h1M219.5 116.6h1M221 116.6h1.1M222.6 116.6h1.1"/>
<path d="M224.2 116.6h1.1M225.8 116.6h1.1M227.4 116.6h1.1M229 116.6h1M230.6 116.6h1M231.6 101.2v1M231.6 102.7v1M232.2 116.6h1M233.7 116.6h1.1M235.3 116.6h1.1M236.9 116.6h.8v1M237.7 118.2v1"/>
<path d="M237.7 119.8v1M238.8 115.5v.6M238.8 116.6v1M238.8 118.2v1M238.8 119.8v1M37.1 123.8h19.1M37.1 124.1h.6M38.2 124.1h1.1M39.8 124.1h1.1M41.4 124.1h1M43 124.1h1M44.6 124.1h1"/>
<path d="M46.1 124.1h1.1M47.7 124.1h1.1M49.3 124.1h1.1M50.9 124.1h1.1M52.5 124.1h1.1M54.1 124.1h1M55.7 124.1h.5M72.9 130.9h13.7M72.9 131.2h1M74.4 131.2h1.1M76 131.2h1.1M77.6 131.2h1.1"/>
<path d="M79.2 131.2h1.1M80.8 131.2h1.1M82.4 131.2h1M83.4 134.9v11.9M83.7 134.9v.9M83.7 136.4v1M83.7 137.9v1.1M83.7 139.5v1.1M84 131.2h1M85.6 131.2h1M175.3 129.7h1v.9M176.3 131.1v1"/>
<path d="M176.3 132.7v1M176.3 134.3v1M176.3 135.8v1.1M176.3 137.4v1.1M176.3 139v1.1M237.7 121.3v1.1M237.7 122.9v1.1M237.7 124.5v1.1M237.7 126.1v1M237.7 127.7v1M237.7 129.3v1M237.7 130.9v1"/>
<path d="M237.7 132.4v1.1M237.7 134v1.1M237.7 135.6v1.1M237.7 137.2v1.1M237.7 138.8v1M238.8 121.3v1.1M238.8 122.9v1.1M238.8 124.5v1.1M238.8 126.1v1M238.8 127.7v1M238.8 129.3v1M238.8 130.9v1"/>
<path d="M238.8 132.4v1.1M238.8 134v1.1M238.8 135.6v1.1M238.8 137.2v1.1M238.8 138.8v1M83.7 141.1v1.1M83.7 142.7v1.1M83.7 144.3v1.1M83.7 145.9v.9M173.7 144.1h-3.2v17.4M176.3 140.6v1.1M176.3 142.2v1.1"/>
<path d="M176.3 143.8v1M176.3 145.4v1M176.3 147v1M176.3 148.5v1.1M176.3 150.1v1.1M176.3 151.7v1.1M176.3 153.3v1.1M176.3 154.9v1.1M176.3 156.5v1M176.3 158.1v1M176.3 159.7v1M237.7 140.4v1"/>
<path d="M237.7 142v1M237.7 143.6v1M237.7 145.1v1.1M237.7 146.7v1.1M237.7 148.3v1.1M237.7 149.9v1.1M237.7 151.5v1M237.7 153.1v1M237.7 154.7v1M237.7 156.3v1M237.7 157.8v1.1M237.7 159.4v1.1"/>
<path d="M238.8 140.4v1M238.8 142v1M238.8 143.6v1M238.8 145.1v1.1M238.8 146.7v1.1M238.8 148.3v1.1M238.8 149.9v1.1M238.8 151.5v1M238.8 153.1v1M238.8 154.7v1M238.8 156.3v1M238.8 157.8v1.1"/>
<path d="M238.8 159.4v1.1M67.8 163.1v1.1M67.8 164.7v1.1M67.8 166.3v1.1M67.8 167.9v1.1M67.8 169.5v1M67.8 171.1v1M67.8 172.7v1M67.8 174.2v1.1M67.8 175.8v1.1M67.8 177.4v1.1M67.8 179v1.1"/>
<path d="M68.9 163.1v.6M68.9 164.2v1M68.9 165.8v1M68.9 167.4v1M68.9 169v1M68.9 170.5v1.1M68.9 172.1v1.1M68.9 173.7v1.1M68.9 175.3v1.1M68.9 176.9v1M68.9 178.5v1M71 179v1.1h.8"/>
<path d="M71 163.1v1.1M71 164.7v1.1M71 166.3v1.1M71 167.9v1.1M71 169.5v1M71 171.1v1M71 172.7v1M71 174.2v1.1M71 175.8v1.1M71 177.4v1.1M130.2 179v1.1h-.7M130.2 163.1v1.1"/>
<path d="M130.2 164.7v1.1M130.2 166.3v1.1M130.2 167.9v1.1M130.2 169.5v1M130.2 171.1v1M130.2 172.7v1M130.2 174.2v1.1M130.2 175.8v1.1M130.2 177.4v1.1M132.4 163.1v.6M132.4 164.2v1M132.4 165.8v1"/>
<path d="M132.4 167.4v1M132.4 169v1M132.4 170.5v1.1M132.4 172.1v1.1M132.4 173.7v1.1M132.4 175.3v1.1M132.4 176.9v1M132.4 178.5v1M133.4 163.1v1.1M133.4 164.7v1.1M133.4 166.3v1.1M133.4 167.9v1.1"/>
<path d="M133.4 169.5v1M133.4 171.1v1M133.4 172.7v1M133.4 174.2v1.1M133.4 175.8v1.1M133.4 177.4v1.1M133.4 179v1.1M170.8 161v.5M175.3 178.5v.5h.5M175.3 163.1v.6M175.3 164.2v1M175.3 165.8v1"/>
<path d="M175.3 167.4v1M175.3 169v1M175.3 170.5v1.1M175.3 172.1v1.1M175.3 173.7v1.1M175.3 175.3v1.1M175.3 176.9v1M176.3 177.1v.8h.8M176.3 179h1.1M176.3 161.2v1.1M176.3 162.8v1.1M176.3 164.4v1.1"/>
<path d="M176.3 166v1.1M176.3 167.6v1.1M176.3 169.2v1M176.3 170.8v1M176.3 172.4v1M176.3 173.9v1.1M176.3 175.5v1.1M177.7 177.9h1M177.9 179h1.1M179.2 177.9h1.1M179.5 179h1.1M180.8 177.9h.8v1.1h-.5"/>
<path d="M233.2 177.9h-.8v1.1h.5M233.5 179h1M233.7 177.9h1.1M235.1 179h1M235.3 177.9h1.1M236.6 179h1.1M237.7 176.9v1h-.8M237.7 161v1.1M237.7 162.6v1.1M237.7 164.2v1M237.7 165.8v1M237.7 167.4v1"/>
<path d="M237.7 169v1M237.7 170.5v1.1M237.7 172.1v1.1M237.7 173.7v1.1M237.7 175.3v1.1M238.8 178.5v.5h-.6M238.8 161v1.1M238.8 162.6v1.1M238.8 164.2v1M238.8 165.8v1M238.8 167.4v1M238.8 169v1"/>
<path d="M238.8 170.5v1.1M238.8 172.1v1.1M238.8 173.7v1.1M238.8 175.3v1.1M238.8 176.9v1M67.8 182.2v1h.8M67.8 180.6v1.1M68.9 181.7v.5h.5M68.9 180.1v1M69.1 183.2h1.1M69.9 182.2h1.1M70.7 183.2h1.1"/>
<path d="M71.5 182.2h1.1M72.3 180.1h1.1M72.3 183.2h1.1M73.1 182.2h1M73.9 180.1h1.1M73.9 183.2h1.1M74.7 182.2h1M75.5 180.1h1M75.5 183.2h1M76.3 182.2h1M77.1 180.1h1M77.1 183.2h1"/>
<path d="M77.9 182.2h1M78.7 180.1h1M78.7 183.2h1M79.4 182.2h1.1M80.2 180.1h1.1M80.2 183.2h1.1M81 182.2h1.1M81.8 180.1h1.1M81.8 183.2h1.1M82.6 182.2h1.1M83.4 180.1h1.1M83.4 183.2h1.1"/>
<path d="M84.2 182.2h1.1M85 180.1h1.1M85 183.2h1.1M85.8 182.2h1M86.6 180.1h1.1M86.6 183.2h1.1M87.4 182.2h1M88.2 180.1h1M88.2 183.2h1M89 182.2h1M89.8 180.1h1M89.8 183.2h1"/>
<path d="M90.6 182.2h1M91.4 180.1h1M91.4 183.2h1M92.1 182.2h1.1M92.9 180.1h1.1M92.9 183.2h1.1M93.7 182.2h1.1M94.5 180.1h1.1M94.5 183.2h1.1M95.3 182.2h1.1M96.1 180.1h1.1M96.1 183.2h1.1"/>
<path d="M96.9 182.2h1.1M97.7 180.1h1.1M97.7 183.2h1.1M98.5 182.2h1M99.3 180.1h1.1M99.3 183.2h1.1M100.1 182.2h1M100.9 180.1h1M100.9 183.2h1M101.7 182.2h1M102.5 180.1h1M102.5 183.2h1"/>
<path d="M103.3 182.2h1M104.1 180.1h1M104.1 183.2h1M104.8 182.2h1.1M105.6 180.1h1.1M105.6 183.2h1.1M106.4 182.2h1.1M107.2 180.1h1.1M107.2 183.2h1.1M108 182.2h1.1M108.8 180.1h1.1M108.8 183.2h1.1"/>
<path d="M109.6 182.2h1.1M110.4 180.1h1.1M110.4 183.2h1.1M111.2 182.2h1M112 180.1h1.1M112 183.2h1.1M112.8 182.2h1M113.6 180.1h1M113.6 183.2h1M114.4 182.2h1M115.2 180.1h1M115.2 183.2h1"/>
<path d="M116 182.2h1M116.8 180.1h1M116.8 183.2h1M117.5 182.2h1.1M118.3 180.1h1.1M118.3 183.2h1.1M119.1 182.2h1.1M119.9 180.1h1.1M119.9 183.2h1.1M120.7 182.2h1.1M121.5 180.1h1.1M121.5 183.2h1.1"/>
<path d="M122.3 182.2h1.1M123.1 180.1h1.1M123.1 183.2h1.1M123.9 182.2h1M124.7 180.1h1.1M124.7 183.2h1.1M125.5 182.2h1M126.3 180.1h1M126.3 183.2h1M127.1 182.2h1M127.9 180.1h1M127.9 183.2h1"/>
<path d="M128.7 182.2h1M129.5 183.2h1M130.2 182.2h1.1M131 183.2h1.1M132.4 181.7v.5h-.6M132.4 180.1v1M133.4 182.2v1h-.8M133.4 180.6v1.1"/>
</g>
<!-- layer: 4 -->
<path d="M232.4 177.9v1.1" fill="none" stroke="#000" stroke-width=".25"/>
<!-- layer: APP -->
<g fill="none" stroke="#000" stroke-width=".2">
<path d="M69.7 69.5h15.9v8.1h-15.9zM70 70.7l-.1 .2M70.5 71.3v4.7M70.5 76a1.06 1.06 0 0 0 1 1h12.2a1.06 1.06 0 0 0 1.1-1M70.5 71.3a1.06 1.06 0 0 1 1-1h12.2a1.01 1.01 0 0 1 1.1 1M70.9 69.8l-.9 .9M71.1 69.7l-.2 .1M83.9 73.3v.4M83.9 73.3h1.4v.5l-1.4-.1M84.1 69.7l.2 .1M84.3 69.8l1 1.1M84.8 71.3v2"/>
<path d="M84.8 73.8v2.2M85.3 70l-.3-.3-14.9 .1-.2 .2 .1 7.6M85.3 70v7.6M126.4 70.4l-.4 .3-.1 .3v3.9l.3 .5 .2 .1 8-.1 .2-.5 .1-3.9-.3-.5-.3-.1M126.4 71.6v2.9l.2 .4h3.2M126.4 70.4h7.7M129.5 70.8l.1-.1h1.3l.2 .1M129.5 70.8v.2M129.7 71.2l.2 .1 .2 .3M129.8 71.2h-3l-.3 .2-.1 .2M130.1 74.5l-.2 .4h-.2M130.2 71.6v2.9"/>
<path d="M130.2 71l.8 1.5 .1-.1-.7-1.4M130.4 71.6l.2-.3 .2-.1h2.9l.4 .2v.2M130.4 71.6v2.9l.2 .4h3.1l.4-.4v-2.9M131.1 70.8l-.2 .3h-1.3l-.1-.2M146.5 74.8v1.4h.9h-.1v.5h5.7v-.5h-.2v.3h-5.4v-.3h6.4v-1.4M147.2 74.8l.3 .4-.3 .3M147.2 75.5h.1M147.3 75.5h.1M147.3 74.8l.2 .3 .4-.2-.3 .3M147.6 75.3l-.3 .2M147.8 74.9h.1M148.8 74.9l.3 .3a1.09 1.09 0 0 1-1.5 0"/>
<path d="M149.1 75.3l.3 .2M149.1 75.3a1.2 1.2 0 0 1-1.5 0M149.2 75.2v.1M149.3 75.3l.2 .2M149.4 74.8l-.3 .3-.3-.2M149.5 75.5h.1M149.5 74.8l-.3 .4M150.8 74.8l.2 .4M150.8 75.5h.1M150.9 74.8l.2 .3 .3-.2M151 75.3l-.2 .2M151 75.2v.1"/>
<path d="M151 75.3a1.47 1.47 0 0 0 1.8 0l.2 .2M151.1 75.3l-.3 .2M151.4 74.9h.1M152.4 74.9l.3 .3a1.09 1.09 0 0 1-1.5 0l.2-.2M152.4 74.9h.1M152.8 75.2l.2 .3M152.9 74.8l-.2 .3-.2-.2M153 76.2h.8h-.8M153 75.5h.1M153 74.8l-.2 .4M221.3 69.5h15.9v9.5h-15.9zM221.3 74.1h.3v.2h-.3z"/>
<path d="M221.4 74.1v-4.5h15.6v9.3h-15.6v-4.6M221.4 70.1h15.6M221.5 74.3l-.1 .3M221.6 74.1l.8-.1v.5l-.8-.1zM222.3 73.2l-.7 .9M224.2 71.7l4.7 2.4M224.4 71.2a3.3 3.3 0 0 1-2.1 2M224.5 71l-.1 .2M225.9 70.1l-.8 .4-.6 .5M228.9 74.4l-7.5 4.5M229.6 74.4l7.4 4.5M232.5 70.1l.8 .4 .6 .5"/>
<path d="M233.9 71l.1 .2M234 71.2a3.3 3.3 0 0 0 2.1 2M234.3 71.7l-4.7 2.4M236.1 73.2l.6 .7 .3 .7M78.8 82a3.1 3.1 0 0 1 4-.5 1.92 1.92 0 0 1 .3 2.4 1.92 1.92 0 0 1-2.3 .8 2.31 2.31 0 0 1-2.3-1.9zM82.2 81.1l1.8 .7M82.3 90.1h3.7v4.8h-3.7zM82.6 90.4h2.7v4.2h-2.7zM84 83.9l-1.8 .7M84 84.3a.81 .81 0 0 0 .7 .8l1.2 .2 .2-.1M85.9 80.4l.2 .1v4.7M85.9 80.4l-1.3 .1a.79 .79 0 0 0-.6 .8v3"/>
<path d="M86.4 89.6h.2v5.8h-.2zM159.7 86.5h.5v8.2h-.5zM161.1 86.5h-.7v8.2h.7M232.8 85.4h3.7v4.8h-3.7zM232.8 97.3h3.7v4.8h-3.7zM233.1 85.7h2.7v4.2h-2.7zM233.1 97.6h2.7v4.2h-2.7zM236.9 84.9h.3v5.8h-.3zM236.9 96.8h.3v5.8h-.3zM82.3 102h3.7v4.8h-3.7zM82.6 102.3h2.7v4.2h-2.7zM86.4 101.5h.2v5.8h-.2z"/>
<path d="M228.6 108.8a3.1 3.1 0 0 1 4-.5 1.92 1.92 0 0 1 .2 2.3 1.92 1.92 0 0 1-2.2 .8 2.31 2.31 0 0 1-2.3-1.8zM231.9 107.9l1.8 .7M233.7 108.1a.76 .76 0 0 1 .7-.8l1.4-.1 .1 4.8-.2 .1-1.3-.2a.81 .81 0 0 1-.7-.8M233.7 108.1v3M233.7 110.7l-1.8 .7M143.3 146.1h5.8v5.5h-5.8zM143.6 146.9h3.9v3.8h-3.9zM145.4 156.9a2.11 2.11 0 0 0 .6 2.5 2.11 2.11 0 0 0 2.5 .1l-3.1-2.5M145.7 156.9l.1-.1 2.9 2.3-.1 .1zM148.3 154.9l-.8 .2M148.4 154.7l1.5 1-.1 .2-1.5-1zM148.5 155h-.9"/>
<path d="M149.1 159.8l.3 .5-.2 .1-.3-.4M149.6 155.7l.3 .9M149.8 155.9l.1 .8M149.9 158.8l.3 .1-.1 .2-.3-.1M150 157.1a.81 .81 0 0 1 .3 .9l-.1 .3-.2 .2M163.6 153.1h7.4v7.1h-7.4zM163.6 145.4h7.4v7.1h-7.4zM170.5 145.4v7.1M170.5 153.1v7.1M148.2 160.3l.2 .5-.2 .1-.2-.5"/>
<circle cx="77.6" cy="71.6" r=".26"/>
<circle cx="128.3" cy="73.1" r=".2"/>
<circle cx="129.9" cy="70.9" r=".14"/>
<circle cx="130.7" cy="70.9" r=".14"/>
<circle cx="132.3" cy="73.1" r=".2"/>
<circle cx="229.2" cy="74.2" r=".39"/>
<circle cx="83.9" cy="92.5" r=".14"/>
<circle cx="85.5" cy="92" r=".14"/>
<circle cx="85.5" cy="92.9" r=".14"/>
<circle cx="234.5" cy="87.8" r=".14"/>
<circle cx="234.5" cy="99.7" r=".14"/>
<circle cx="236" cy="87.3" r=".14"/>
<circle cx="236" cy="88.2" r=".14"/>
<circle cx="236" cy="99.3" r=".14"/>
<circle cx="83.9" cy="104.4" r=".14"/>
<circle cx="85.5" cy="104.8" r=".14"/>
<circle cx="85.5" cy="104" r=".14"/>
<circle cx="236" cy="100.1" r=".14"/>
<circle cx="147.4" cy="157.7" r="2.68"/>
<circle cx="149.5" cy="159.5" r=".1"/>
</g>
<g fill="#000" stroke="#000" stroke-width=".2">
<path d="M130.2 70.8l.1 .1h-.2zM130.2 70.8l.1 .1v-.2zM130.3 70.7l.1 .1-.1 .1z"/>
<path d="M130.2 71l.1-.1v.2zM130.1 70.9l.1 .1 .1-.1z"/>
<path d="M130.4 70.8l.1 .1h-.2zM130.3 70.9l.1 .1 .1-.1zM130.3 70.9l.1 .1-.1 .1z"/>
<path d="M130.4 71l.6 1.5 .1-.1zM130.2 71h.2l.6 1.5z"/>
<path d="M85 92.6h.8v-.2zM85 92.4h.8l-.8 .2z"/>
<path d="M160.2 94.5l.2 .1h-.2zM160.2 94.5l.2 .1v-.1z"/>
<path d="M160.2 86.6l.2 .1h-.2zM160.2 86.6l.2 .1v-.1z"/>
<path d="M235.5 87.7h.8v.2zM235.5 87.7v.2h.8z"/>
<path d="M235.5 99.6h.8v.2zM235.5 99.6v.2h.8z"/>
<path d="M85 104.5h.8v-.2zM85 104.3h.8l-.8 .2z"/>
</g>
<text font-size="11.2" x="66.4" y="18">&quot;CrossMod_Hawthorne_R&quot;</text>
<g font-size="4.4">
<text x="170" y="152.4" transform="rotate(-90 170 152.4)">WASH</text>
<text x="170" y="159.5" transform="rotate(-90 170 159.5)">DRY</text>
</g>
<g font-size="3.6">
<text x="1.3" y="211.1">MODEL #CrossMod-3264-32-1_Hawthorne_R</text>
<text x="96.8" y="210.9">SQ.FT. 1,620</text>
<text x="170.2" y="211.1">DRAWING # CROSSMOD--3264-32-1_HAWTHORNE_R</text>
</g>
<g font-size="2.2">
<text x="96.1" y="51.9">ON-SITE</text>
<text x="92.7" y="54.5">PATIO / DECK</text>
<text x="73.9" y="74.4">BATH</text>
<text x="131" y="82.9">KITCHEN</text>
<text x="226.1" y="82.3">BATH</text>
<text x="45.7" y="87.7">BEDROOM 2</text>
<text x="95.3" y="87.7">DINING ROOM</text>
<text x="188.6" y="87.4">PRIMARY BEDROOM</text>
<text x="44.7" y="91">10'-0&quot; x 14'-3&quot;</text>
<text x="95.1" y="91">9'-0&quot; x 14'-3&quot;</text>
<text x="192" y="90.8">12'-6&quot; x 14'-2&quot;</text>
<text x="106.9" y="137.8">17'-6&quot; x 14'-6&quot;</text>
<text x="107.1" y="134.5">LIVING ROOM</text>
<text x="47.8" y="140.7">BEDROOM 3</text>
<text x="154.5" y="141.6">UTILITY</text>
<text x="46.8" y="144">11'-0&quot; x 10'-7&quot;</text>
<text x="145.8" y="149.7">F</text>
<text x="196.3" y="146.9">ON-SITE GARAGE</text>
<text x="89.9" y="176.9">ON-SITE PORCH</text>
<text x="1.4" y="214.7">File Path:B:\Architecture\CrossMod\DWG Files\3264_HAWTHORNE\CrossMod--3264-32-1_Hawthorne_R.dwg, Last Saved By:Hutsella, Saved Date:9/26/2023 3:42 PM, Date Printed:9/26/23 3:46 PM</text>
</g>
<g font-size="1.8">
<text x="75.3" y="76.6">T-6030</text>
<text x="226.3" y="78.4">S-6035</text>
<text x="169.9" y="100.3">PANTRY</text>
</g>
<text font-size="1.7" x="146.7" y="157.4">W/H</text>
</svg>
